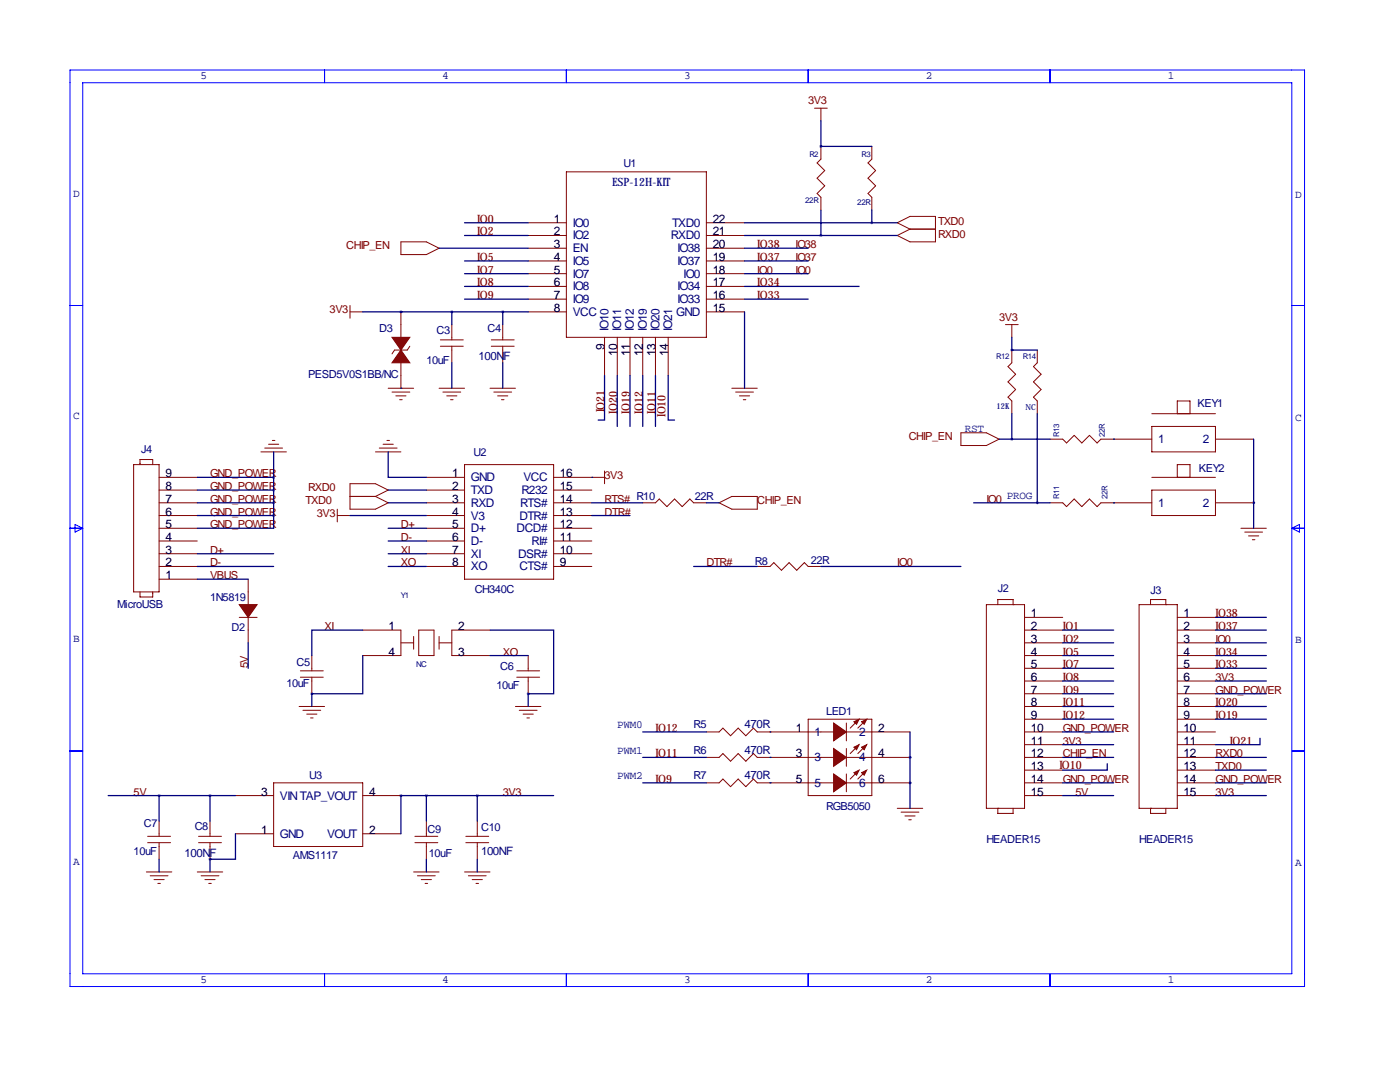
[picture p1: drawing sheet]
<svg xmlns="http://www.w3.org/2000/svg" width="279mm" height="216mm" viewBox="0 0 279 216" stroke-linecap="round" stroke-linejoin="round" font-family="sans-serif">
<g fill="none" stroke="#00f" stroke-width=".2">
<path d="M14 14h246.3v182.8h-246.3zM16.5 16.5h241.3v177.8h-241.3zM64.8 14v2.5M113 14v2.5M161.3 14v2.5M209.5 14v2.5M14 61h2.5M257.8 61h2.5M14 105.4h2.5M15 104.6l1.5 .8-1.5 .8zM257.8 105.4h2.5M257.8 105.4l1.5-.8v1.6z"/>
<path d="M14 149.9h2.5M257.8 149.9h2.5M64.8 194.3v2.5M113 194.3v2.5M161.3 194.3v2.5M209.5 194.3v2.5"/>
</g>
<g fill="none" stroke="#800000" stroke-width=".2">
<path d="M113 34.3h28v33h-28zM162.6 21.6h2.5M163.8 29.2v2.6l-.7 .7 1.5 1.5-1.5 1.6 1.5 1.5-1.5 1.5 .7 .8v2.5M163.8 21.6v2.5M174 29.2v2.6l-.8 .7 1.6 1.5-1.6 1.6 1.6 1.5-1.6 1.5 .8 .8v2.5M80 48.3h5.1l2.5 1.2-2.5 1.3h-5.1zM105.4 44.4h7.6M105.4 47h7.6M105.4 49.5h7.6M105.4 52.1h7.6M105.4 54.6h7.6M105.4 57.2h7.6"/>
<path d="M105.4 59.7h7.6M141 44.4h7.6M141 47h7.6M141 49.5h7.6M141 52.1h7.6M141 54.6h7.6M141 57.2h7.6M141 59.7h7.6M179.1 44.4l2.5-1.2h5.1v5.1h-5.1l-2.5-1.3 2.5-1.3zM181.6 45.7h5.1M69.8 62.2h2.6M69.8 61v2.5"/>
<path d="M77.5 77.5h5M78.2 78.2h3.6M79 79h2M79.8 79.8h.5M80 62.2v5.1M80 72.4v5.1M81.8 69.1l-.5 .7h-2.6l-.5 .8M87.6 77.5h5.1M87.9 69.1h4.6M87.9 67.8h4.6M88.4 78.2h3.5M89.2 79h2"/>
<path d="M89.9 79.8h.5M90.2 64.8v3M90.2 69.1v3.3M97.8 77.5h5.1M98 69.1h4.6M98 67.8h4.6M98.6 78.2h3.5M99.3 79h2M100.1 79.8h.5M100.3 64.8v3M100.3 69.1v3.3M105.4 62.2h7.6"/>
<path d="M120.6 67.3v7.6M123.2 67.3v7.6M125.7 67.3v7.6M128.3 67.3v7.6M130.8 67.3v7.6M133.3 67.3v7.6M141 62.2h7.6M146 77.5h5.1M146.8 78.2h3.6M147.6 79h2M148.3 79.8h.5M200.7 64.8h2.5"/>
<path d="M201.9 69.8v2.6l-.7 .8 1.5 1.5-1.5 1.5 1.5 1.5-1.5 1.5 .7 .8v2.5M201.9 64.8v2.5M207 69.8v2.6l-.8 .8 1.6 1.5-1.6 1.5 1.6 1.5-1.6 1.5 .8 .8v2.5M26.7 92.7h5v25.4h-5zM27.9 92.7v-1h2.6v1M31.7 97.8h7.7M31.7 95.2h7.7M52.1 90.2h5M52.8 89.4h3.6M53.6 88.6h2M54.4 87.9h.5M69.8 96.5h5.1l2.6 1.3-2.6 1.3 2.6 1.2-2.6 1.3h-5.1z"/>
<path d="M69.8 99.1h5.1M74.9 90.2h5.1M75.7 89.4h3.5M76.5 88.6h2M77.2 87.9h.5M85.1 97.8h7.6M85.1 95.2h7.6M92.7 92.7h17.8v22.9h-17.8zM110.5 97.8h7.6M110.5 95.2h10.1M120.6 94v2.5M191.8 86.4h5l2.6 1.2-2.6 1.3h-5z"/>
<path d="M209.5 87.6h2.6l.8 .8 1.5-1.5 1.5 1.5 1.5-1.5 1.5 1.5 .8-.8h10.2M229.9 97.8h12.7v5.1h-12.7zM229.9 95.2h12.7M229.9 85.1h12.7v5.1h-12.7zM229.9 82.5h12.7M234.9 82.5v-2.5h2.6v2.5M234.9 95.2v-2.5h2.6v2.5M242.6 87.6h7.6M27.9 118.1v1h2.6v-1M31.7 100.3h7.7M31.7 113h7.7M31.7 115.6h7.7"/>
<path d="M31.7 110.5h7.7M31.7 107.9h7.7M31.7 105.4h7.7M31.7 102.9h7.7M49.5 115.6v5M67.3 102.9h2.5M67.3 101.6v2.5M85.1 100.3h7.6M85.1 113h7.6M85.1 110.5h7.6M85.1 107.9h7.6M85.1 105.4h7.6"/>
<path d="M85.1 102.9h7.6M110.5 100.3h7.6M110.5 113h7.6M110.5 110.5h7.6M110.5 107.9h7.6M110.5 105.4h7.6M110.5 102.9h7.6M128.3 100.3h2.5l.8-.7 1.5 1.5 1.5-1.5 1.5 1.5 1.6-1.5 .7 .7h2.6M143.5 100.3l2.5-1.2h5.1v2.5h-5.1zM151.1 113h2.6l.7-.7 1.6 1.5 1.5-1.5 1.5 1.5 1.5-1.5 .8 .7h2.5M209.5 100.3h2.6l.8 .8 1.5-1.5 1.5 1.5 1.5-1.5 1.5 1.5 .8-.8h10.2M242.6 100.3h7.6"/>
<path d="M247.6 105.4h5.1M248.4 106.2h3.6M249.2 106.9h2M249.9 107.7h.5M47.8 123.2h3.5M49.5 123.2v5.1M59.9 135.1h4.6M59.9 133.9h4.6M62.2 130.8v3.1M62.2 135.1v3.3M72.4 125.7h7.6v5.1h-7.6M80 128.3h2.5"/>
<path d="M82.5 127v2.5M83.6 125.7h3v5.1h-3zM87.6 127v2.5M87.6 128.3h2.6M97.8 125.7h-7.6v5.1h7.6M103.1 135.1h4.6M103.1 133.9h4.6M105.4 130.8v3.1M105.4 135.1v3.3M196.8 120.6h7.7v40.7h-7.7zM199.1 120.6v-1h3.1v1M202.2 120.6h.1"/>
<path d="M204.5 123.2h7.6M204.5 130.8h7.6M204.5 125.7h7.6M204.5 128.3h7.6M204.5 133.3h7.6M204.5 135.9h7.6M204.5 138.4h7.6M227.3 120.6h7.6v40.7h-7.6zM229.6 120.6v-1h3.1v1M232.7 120.6h.1M234.9 123.2h7.7M234.9 130.8h7.7"/>
<path d="M234.9 125.7h7.7M234.9 128.3h7.7M234.9 133.3h7.7M234.9 135.9h7.7M234.9 138.4h7.7M47 158.8h7.6M54.6 156.2h17.8v12.7h-17.8zM59.7 141h5.1M60.5 141.7h3.5M61.2 142.5h2M62 143.3h.5M72.4 158.8h7.6"/>
<path d="M102.9 141h5M103.6 141.7h3.6M104.4 142.5h2M105.2 143.3h.5M141 151.1h2.5l.8-.7 1.5 1.5 1.5-1.5 1.5 1.5 1.6-1.5 .7 .7h15.3M141 146h2.5l.8-.7 1.5 1.5 1.5-1.5 1.5 1.5 1.6-1.5 .7 .7h15.3M141 156.2h2.5l.8-.8 1.5 1.6 1.5-1.6 1.5 1.6 1.6-1.6 .7 .8h15.3M161.3 143.5h12.7v15.3h-12.7zM168.9 151.1h12.7M168.9 146h12.7M168.9 156.2h12.7M168.9 144.3v3.5"/>
<path d="M168.9 149.4v3.5M168.9 154.4v3.6M171.2 148.8l-1.5 1.6M171.2 143.8l-1.5 1.5M171.2 153.9l-1.5 1.5M172.7 143.8l-1.5 1.5M172.7 148.8l-1.5 1.6M172.7 153.9l-1.5 1.5M204.5 151.1h7.6M204.5 146h7.6M204.5 141h7.6M204.5 143.5h7.6"/>
<path d="M204.5 148.6h7.6M204.5 153.7h7.6M204.5 156.2h7.6M204.5 158.8h7.6M234.9 151.1h7.7M234.9 146h7.7M234.9 141h7.7M234.9 143.5h7.7M234.9 148.6h7.7M234.9 153.7h7.7M234.9 156.2h7.7M234.9 158.8h7.7"/>
<path d="M29.2 174h5.1M29.5 168.1h4.5M29.5 166.9h4.5M30 174.8h3.5M30.7 175.5h2.1M31.5 176.3h.5M31.7 163.8v3.1M31.7 168.1v3.3M39.4 174h5M39.6 168.1h4.6M39.6 166.9h4.6M40.1 174.8h3.6"/>
<path d="M40.9 175.5h2M41.7 176.3h.5M41.9 163.8v3.1M41.9 168.1v3.3M47 166.4h7.6M72.4 166.4h7.6M82.5 174h5.1M82.8 168.1h4.6M82.8 166.9h4.6M83.3 174.8h3.6M84.1 175.5h2M84.8 176.3h.5"/>
<path d="M85.1 163.8v3.1M85.1 168.1v3.3M92.7 174h5.1M93 168.1h4.5M93 166.9h4.5M93.5 174.8h3.5M94.2 175.5h2.1M95 176.3h.5M95.2 163.8v3.1M95.2 168.1v3.3M179.1 161.3h5M179.8 162.1h3.6"/>
<path d="M180.6 162.8h2M181.4 163.6h.5M199.1 161.3h.1M199.1 161.3v1h3.1v-1M229.6 161.3h.1M229.6 161.3v1h3.1v-1"/>
</g>
<g fill="#800000" stroke="#800000" stroke-width=".2">
<path d="M47.8 120.6h3.5l-1.8 2.6z"/>
<path d="M78.2 67.3h3.6l-1.8 2.5z"/>
<path d="M80 69.8l1.8 2.6h-3.6z"/>
<path d="M170.4 144l1-.5-.5 1z"/>
<path d="M172 144l1-.5-.5 1z"/>
<path d="M166.4 144.3l2.5 1.7-2.5 1.8z"/>
<path d="M170.4 149.1l1-.5-.5 1z"/>
<path d="M172 149.1l1-.5-.5 1z"/>
<path d="M166.4 149.4l2.5 1.7-2.5 1.8z"/>
<path d="M170.4 154.2l1-.5-.5 1z"/>
<path d="M172 154.2l1-.5-.5 1z"/>
<path d="M166.4 154.4l2.5 1.8-2.5 1.8z"/>
</g>
<g fill="none" stroke="#000080" stroke-width=".25">
<path d="M163.8 29.2h.1M163.8 24.1v5.1M163.8 29.2h10.2M87.6 49.5h17.8M92.7 44.4h12.7M92.7 57.2h12.7M92.7 59.7h12.7M92.7 47h12.7M92.7 54.6h12.7M92.7 52.1h12.7M148.6 49.5h12.7M148.6 44.4h30.5"/>
<path d="M148.6 57.2h22.8M148.6 59.7h12.7M148.6 47h30.5M148.6 54.6h12.7M148.6 52.1h12.7M163.8 41.9v5.1M174 41.9v2.5M72.4 62.2h33M80 62.2h.1M80 77.5h.1M90.2 62.2v2.6M90.2 72.4v5.1"/>
<path d="M100.3 62.2v2.6M100.3 72.4v5.1M120.6 74.9v8.9h-1.2M123.2 74.9v10.2M125.7 74.9v10.2M128.3 74.9v10.2M130.8 74.9v10.2M133.3 74.9v8.9h1.3M148.6 62.2v15.3M201.9 69.8h.1M201.9 67.3v2.5M201.9 69.8h5.1"/>
<path d="M39.4 97.8h15.2M39.4 95.2h15.2M54.6 90.2v12.7M77.5 90.2v5h7.6M77.5 97.8h7.6M118.1 95.2h.1M199.4 87.6h10.1M201.9 82.5v5.1M207 82.5v17.8M222.2 87.6h.1M250.2 87.6v17.8M39.4 115.6h10.1"/>
<path d="M39.4 100.3h15.2M39.4 110.5h15.2M39.4 102.9h15.2M39.4 113h15.2M54.6 102.9v2.5h-15.2M69.8 102.9h15.3M77.5 100.3h7.6M77.5 110.5h7.6M77.5 113h7.6M77.5 105.4h7.6M77.5 107.9h7.6M118.1 100.3h10.2"/>
<path d="M118.1 102.9h7.6M138.4 113h12.7M141 100.3h2.5M163.8 113h28M194.3 100.3h15.2M222.2 100.3h.1M250.2 100.3h.1M49.5 128.3v5M62.2 138.4h.1M62.2 138.4v2.6M72.4 125.7h-10.2v5.1M72.4 130.8v7.6h-10.2"/>
<path d="M97.8 125.7h12.7v12.7h-5.1M97.8 130.8h7.6M105.4 138.4h.1M105.4 138.4v2.6M212.1 125.7h10.1M212.1 130.8h10.1M212.1 133.3h10.1M212.1 128.3h10.1M212.1 135.9h10.1M212.1 138.4h10.1M242.6 123.2h10.1M242.6 125.7h10.1"/>
<path d="M242.6 130.8h10.1M242.6 133.3h10.1M242.6 128.3h10.1M242.6 135.9h10.1M242.6 138.4h10.1M21.6 158.8h25.4M31.7 158.8v5M41.9 158.8v5M80 158.8h.1M80 158.8h30.5M80 158.8v7.6M85.1 158.8v5"/>
<path d="M95.2 158.8v5M128.3 146h12.7M128.3 151.1h12.7M128.3 156.2h12.7M153.7 151.1h.1M153.7 156.2h.1M153.7 146h.1M181.6 151.1h.1M181.6 156.2h.1M181.6 146v15.3M212.1 158.8h10.1M212.1 146h10.1"/>
<path d="M212.1 151.1h10.1M212.1 143.5h10.1M212.1 141h10.1M212.1 148.6h10.1M212.1 156.2h10.1M221 152.4v1.3h-8.9M242.6 158.8h10.1M242.6 151.1h10.1M242.6 153.7h10.1M242.6 143.5h10.1M242.6 141h10.1M242.6 156.2h10.1"/>
<path d="M251.5 147.3v1.3h-8.9M31.7 171.4v2.6M41.9 171.4h.1M41.9 171.4v2.6M47 166.4v5h-5.1M85.1 171.4v2.6M95.2 171.4v2.6"/>
</g>
<path d="M31.7 158.8a.05 .05 0 0 0 .1 0 .05 .05 0 0 0-.1 0zM95.2 158.8a.05 .05 0 0 0 .1 0 .05 .05 0 0 0-.1 0z" fill="#000080" stroke="#000080" stroke-width=".51"/>
<g font-size="2.4">
<text x="110.5" y="44.4">1</text>
<text x="110.5" y="47">2</text>
<text x="142.2" y="47">21</text>
<text x="142.2" y="44.4">22</text>
<text x="110.5" y="49.5">3</text>
<text x="110.5" y="52.1">4</text>
<text x="142.2" y="52.1">19</text>
<text x="142.2" y="49.5">20</text>
<text x="110.5" y="54.6">5</text>
<text x="110.5" y="57.2">6</text>
<text x="110.5" y="59.7">7</text>
<text x="142.2" y="59.7">16</text>
<text x="142.2" y="57.2">17</text>
<text x="142.2" y="54.6">18</text>
<text x="110.5" y="62.2">8</text>
<text x="142.2" y="62.2">15</text>
<text x="120.6" y="69.8" transform="rotate(-90 120.6 69.8)">9</text>
<text x="123.2" y="71" transform="rotate(-90 123.2 71)">10</text>
<text x="125.7" y="71" transform="rotate(-90 125.7 71)">11</text>
<text x="128.3" y="71" transform="rotate(-90 128.3 71)">12</text>
<text x="130.8" y="71" transform="rotate(-90 130.8 71)">13</text>
<text x="133.3" y="71" transform="rotate(-90 133.3 71)">14</text>
<text x="33" y="95.2">9</text>
<text x="90.2" y="95.2">1</text>
<text x="111.8" y="95.2">16</text>
<text x="33" y="100.3">7</text>
<text x="33" y="97.8">8</text>
<text x="90.2" y="97.8">2</text>
<text x="90.2" y="100.3">3</text>
<text x="111.8" y="100.3">14</text>
<text x="111.8" y="97.8">15</text>
<text x="33" y="107.9">4</text>
<text x="33" y="105.4">5</text>
<text x="33" y="102.9">6</text>
<text x="90.2" y="102.9">4</text>
<text x="90.2" y="105.4">5</text>
<text x="90.2" y="107.9">6</text>
<text x="111.8" y="107.9">11</text>
<text x="111.8" y="105.4">12</text>
<text x="111.8" y="102.9">13</text>
<text x="33" y="113">2</text>
<text x="33" y="110.5">3</text>
<text x="90.2" y="110.5">7</text>
<text x="90.2" y="113">8</text>
<text x="111.8" y="113">9</text>
<text x="111.8" y="110.5">10</text>
<text x="33" y="115.6">1</text>
<text x="77.5" y="125.7">1</text>
<text x="91.4" y="125.7">2</text>
<text x="205.7" y="123.2">1</text>
<text x="205.7" y="125.7">2</text>
<text x="236.2" y="123.2">1</text>
<text x="236.2" y="125.7">2</text>
<text x="77.5" y="130.8">4</text>
<text x="91.4" y="130.8">3</text>
<text x="205.7" y="128.3">3</text>
<text x="205.7" y="130.8">4</text>
<text x="236.2" y="128.3">3</text>
<text x="236.2" y="130.8">4</text>
<text x="205.7" y="133.3">5</text>
<text x="205.7" y="135.9">6</text>
<text x="236.2" y="133.3">5</text>
<text x="236.2" y="135.9">6</text>
<text x="205.7" y="138.4">7</text>
<text x="205.7" y="141">8</text>
<text x="205.7" y="143.5">9</text>
<text x="236.2" y="138.4">7</text>
<text x="236.2" y="141">8</text>
<text x="236.2" y="143.5">9</text>
<text x="158.8" y="146">1</text>
<text x="175.3" y="146">2</text>
<text x="205.7" y="146">10</text>
<text x="205.7" y="148.6">11</text>
<text x="236.2" y="146">10</text>
<text x="236.2" y="148.6">11</text>
<text x="158.8" y="151.1">3</text>
<text x="175.3" y="151.1">4</text>
<text x="205.7" y="151.1">12</text>
<text x="205.7" y="153.7">13</text>
<text x="236.2" y="151.1">12</text>
<text x="236.2" y="153.7">13</text>
<text x="52.1" y="158.8">3</text>
<text x="73.7" y="158.8">4</text>
<text x="158.8" y="156.2">5</text>
<text x="175.3" y="156.2">6</text>
<text x="205.7" y="156.2">14</text>
<text x="205.7" y="158.8">15</text>
<text x="236.2" y="156.2">14</text>
<text x="236.2" y="158.8">15</text>
<text x="52.1" y="166.4">1</text>
<text x="73.7" y="166.4">2</text>
</g>
<g font-size="2.4" fill="#000080">
<text x="114.3" y="45.2">IO0</text>
<text x="114.3" y="47.8">IO2</text>
<text x="133.9" y="47.8">RXD0</text>
<text x="134.1" y="45.2">TXD0</text>
<text x="114.3" y="50.3">EN</text>
<text x="114.3" y="52.9">IO5</text>
<text x="135.2" y="52.9">IO37</text>
<text x="135.2" y="50.3">IO38</text>
<text x="114.3" y="55.4">IO7</text>
<text x="114.3" y="57.9">IO8</text>
<text x="135.2" y="57.9">IO34</text>
<text x="136.4" y="55.4">IO0</text>
<text x="114.3" y="60.5">IO9</text>
<text x="114.3" y="63">VCC</text>
<text x="134.9" y="63">GND</text>
<text x="135.2" y="60.5">IO33</text>
<text x="121.4" y="66" transform="rotate(-90 121.4 66)">IO10</text>
<text x="124" y="66" transform="rotate(-90 124 66)">IO11</text>
<text x="126.5" y="66" transform="rotate(-90 126.5 66)">IO12</text>
<text x="129.1" y="66" transform="rotate(-90 129.1 66)">IO19</text>
<text x="131.6" y="66" transform="rotate(-90 131.6 66)">IO20</text>
<text x="134.1" y="66" transform="rotate(-90 134.1 66)">IO21</text>
<text x="231.1" y="88.4">1</text>
<text x="240.1" y="88.4">2</text>
<text x="94" y="96">GND</text>
<text x="94" y="98.6">TXD</text>
<text x="94" y="101.1">RXD</text>
<text x="103.8" y="101.1">RTS#</text>
<text x="104.1" y="98.6">R232</text>
<text x="104.5" y="96">VCC</text>
<text x="231.1" y="101.1">1</text>
<text x="240.1" y="101.1">2</text>
<text x="94" y="103.7">V3</text>
<text x="94" y="106.2">D+</text>
<text x="103.1" y="106.2">DCD#</text>
<text x="103.6" y="103.7">DTR#</text>
<text x="94" y="108.7">D-</text>
<text x="94" y="111.3">XI</text>
<text x="94" y="113.8">XO</text>
<text x="103.4" y="111.3">DSR#</text>
<text x="103.6" y="113.8">CTS#</text>
<text x="106.1" y="108.7">RI#</text>
<text x="162.6" y="146.8">1</text>
<text x="171.5" y="146.8">2</text>
<text x="162.6" y="151.9">3</text>
<text x="171.5" y="151.9">4</text>
<text x="55.9" y="159.5">VIN TAP_VOUT</text>
<text x="162.6" y="157">5</text>
<text x="171.5" y="157">6</text>
<text x="55.9" y="167.2">GND</text>
<text x="65.3" y="167.2">VOUT</text>
</g>
<g font-size="2.3" fill="#000080">
<text x="122.2" y="37.1">ESP-12H-KIT</text>
<text x="95.5" y="71.9">100NF</text>
<text x="148.6" y="145.3">470R</text>
<text x="148.6" y="150.4">470R</text>
<text x="148.6" y="155.4">470R</text>
<text x="36.8" y="170.9">100NF</text>
<text x="96" y="170.7">100NF</text>
</g>
<g font-size="2.3" fill="#800000">
<text x="95.2" y="44.4">IO0</text>
<text x="95.2" y="47">IO2</text>
<text x="95.2" y="52.1">IO5</text>
<text x="151.1" y="49.5">IO38</text>
<text x="151.1" y="52.1">IO37</text>
<text x="95.2" y="54.6">IO7</text>
<text x="95.2" y="57.2">IO8</text>
<text x="95.2" y="59.7">IO9</text>
<text x="151.1" y="57.2">IO34</text>
<text x="151.1" y="59.7">IO33</text>
<text x="120.6" y="82.3" transform="rotate(-90 120.6 82.3)">IO21</text>
<text x="123.2" y="82.5" transform="rotate(-90 123.2 82.5)">IO20</text>
<text x="125.7" y="82.5" transform="rotate(-90 125.7 82.5)">IO19</text>
<text x="128.3" y="82.5" transform="rotate(-90 128.3 82.5)">IO12</text>
<text x="130.8" y="82.5" transform="rotate(-90 130.8 82.5)">IO11</text>
<text x="132.8" y="83.2" transform="rotate(-90 132.8 83.2)">IO10</text>
<text x="212.1" y="125.7">IO1</text>
<text x="242.6" y="123.2">IO38</text>
<text x="242.6" y="125.7">IO37</text>
<text x="212.1" y="130.8">IO5</text>
<text x="212.1" y="128.3">IO2</text>
<text x="242.6" y="130.8">IO34</text>
<text x="212.1" y="133.3">IO7</text>
<text x="212.1" y="135.9">IO8</text>
<text x="242.6" y="133.3">IO33</text>
<text x="212.1" y="143.5">IO12</text>
<text x="212.1" y="141">IO11</text>
<text x="212.1" y="138.4">IO9</text>
<text x="242.6" y="143.5">IO19</text>
<text x="242.6" y="141">IO20</text>
<text x="130.8" y="146">IO12</text>
<text x="245.5" y="148.6">IO21</text>
<text x="130.8" y="151.1">IO11</text>
<text x="211.4" y="153.4">IO10</text>
<text x="130.8" y="156.2">IO9</text>
</g>
<g font-size="2.2" fill="#000080">
<text x="40" y="15.9">5</text>
<text x="88.3" y="15.9">4</text>
<text x="136.5" y="15.9">3</text>
<text x="184.8" y="15.9">2</text>
<text x="233" y="15.9">1</text>
<text x="124.5" y="33.3">U1</text>
<text x="14.6" y="39.2">D</text>
<text x="258.4" y="39.5">D</text>
<text x="75.7" y="66.3">D3</text>
<text x="87.1" y="66.5">C3</text>
<text x="97.3" y="66.3">C4</text>
<text x="61.5" y="75.4">PESD5V0S1BB/NC</text>
<text x="85.1" y="72.6">10uF</text>
<text x="14.6" y="83.7">C</text>
<text x="239" y="81.3">KEY1</text>
<text x="258.4" y="83.9">C</text>
<text x="192.5" y="86.1">RST</text>
<text x="28.2" y="90.4">J4</text>
<text x="94.5" y="90.9">U2</text>
<text x="239.3" y="94.2">KEY2</text>
<text x="138.7" y="99.8">22R</text>
<text x="200.9" y="99.6">PROG</text>
<text x="150.6" y="112.8">R8</text>
<text x="161.8" y="112.5">22R</text>
<text x="41.9" y="119.9">1N5819</text>
<text x="94.7" y="118.4">CH340C</text>
<text x="199.1" y="118.1">J2</text>
<text x="229.6" y="118.6">J3</text>
<text x="23.4" y="121.4">MicroUSB</text>
<text x="46.2" y="126">D2</text>
<text x="14.6" y="128.1">B</text>
<text x="258.4" y="128.4">B</text>
<text x="57.1" y="137.2">10uF</text>
<text x="59.2" y="132.8">C5</text>
<text x="99.1" y="137.4">10uF</text>
<text x="99.8" y="133.6">C6</text>
<text x="164.8" y="142.7">LED1</text>
<text x="123.2" y="145.3">PWM0</text>
<text x="138.4" y="145.3">R5</text>
<text x="61.7" y="155.4">U3</text>
<text x="123.2" y="150.4">PWM1</text>
<text x="123.2" y="155.4">PWM2</text>
<text x="138.4" y="150.4">R6</text>
<text x="138.4" y="155.4">R7</text>
<text x="164.8" y="161.5">RGB5050</text>
<text x="28.7" y="165.1">C7</text>
<text x="38.9" y="165.6">C8</text>
<text x="85.3" y="166.1">C9</text>
<text x="96" y="165.9">C10</text>
<text x="14.6" y="172.6">A</text>
<text x="26.7" y="170.7">10uF</text>
<text x="58.4" y="171.4">AMS1117</text>
<text x="85.6" y="170.9">10uF</text>
<text x="196.8" y="168.1">HEADER15</text>
<text x="227.3" y="168.1">HEADER15</text>
<text x="258.4" y="172.8">A</text>
<text x="40" y="196.2">5</text>
<text x="88.3" y="196.2">4</text>
<text x="136.5" y="196.2">3</text>
<text x="184.8" y="196.2">2</text>
<text x="233" y="196.2">1</text>
</g>
<g font-size="2.2" fill="#800000">
<text x="161.3" y="20.8">3V3</text>
<text x="187.2" y="45">TXD0</text>
<text x="187.2" y="47.5">RXD0</text>
<text x="69.1" y="49.8">CHIP_EN</text>
<text x="158.7" y="49.5">IO38</text>
<text x="158.7" y="52.1">IO37</text>
<text x="151.1" y="54.6">IO0</text>
<text x="158.7" y="54.6">IO0</text>
<text x="65.8" y="62.5">3V3</text>
<text x="199.4" y="64">3V3</text>
<text x="181.4" y="87.9">CHIP_EN</text>
<text x="41.9" y="95.2">GND_POWER</text>
<text x="120.6" y="95.5">3V3</text>
<text x="41.9" y="97.8">GND_POWER</text>
<text x="41.9" y="100.3">GND_POWER</text>
<text x="61" y="100.6">TXD0</text>
<text x="61.5" y="98">RXD0</text>
<text x="120.6" y="100.3">RTS# R10</text>
<text x="151.1" y="100.6">CHIP_EN</text>
<text x="196.8" y="100.3">IO0</text>
<text x="41.9" y="102.9">GND_POWER</text>
<text x="41.9" y="105.4">GND_POWER</text>
<text x="63.2" y="103.1">3V3</text>
<text x="80" y="105.4">D+</text>
<text x="80" y="107.9">D-</text>
<text x="120.6" y="102.9">DTR#</text>
<text x="41.9" y="110.5">D+</text>
<text x="41.9" y="113">D-</text>
<text x="80" y="113">XO</text>
<text x="80" y="110.5">XI</text>
<text x="141" y="113">DTR#</text>
<text x="179.1" y="113">IO0</text>
<text x="41.9" y="115.6">VBUS</text>
<text x="64.8" y="125.7">XI</text>
<text x="100.3" y="130.8">XO</text>
<text x="242.6" y="128.3">IO0</text>
<text x="49.5" y="133.3" transform="rotate(-90 49.5 133.3)">5V</text>
<text x="242.6" y="135.9">3V3</text>
<text x="242.6" y="138.4">GND_POWER</text>
<text x="212.1" y="148.6">3V3</text>
<text x="212.1" y="146">GND_POWER</text>
<text x="212.1" y="151.1">CHIP_EN</text>
<text x="242.6" y="153.7">TXD0</text>
<text x="242.6" y="151.1">RXD0</text>
<text x="26.7" y="158.8">5V</text>
<text x="100.3" y="158.8">3V3</text>
<text x="212.1" y="156.2">GND_POWER</text>
<text x="214.6" y="158.8">5V</text>
<text x="242.6" y="158.8">3V3</text>
<text x="242.6" y="156.2">GND_POWER</text>
</g>
<g font-size="1.6" fill="#000080">
<text x="161.5" y="31.3">R2</text>
<text x="171.9" y="31.3">R3</text>
<text x="160.7" y="40.4">22R</text>
<text x="171.1" y="40.9">22R</text>
<text x="198.8" y="71.7">R12</text>
<text x="204.2" y="71.7">R14</text>
<text x="198.9" y="81.6">12K</text>
<text x="204.7" y="81.9">NC</text>
<text x="211.4" y="87.2" transform="rotate(-90 211.4 87.2)">R13</text>
<text x="220.5" y="87.2" transform="rotate(-90 220.5 87.2)">22R</text>
<text x="211.4" y="99.6" transform="rotate(-90 211.4 99.6)">R11</text>
<text x="221" y="99.7" transform="rotate(-90 221 99.7)">22R</text>
<text x="80" y="119.4">Y1</text>
<text x="83.1" y="133.1">NC</text>
</g>
</svg>
